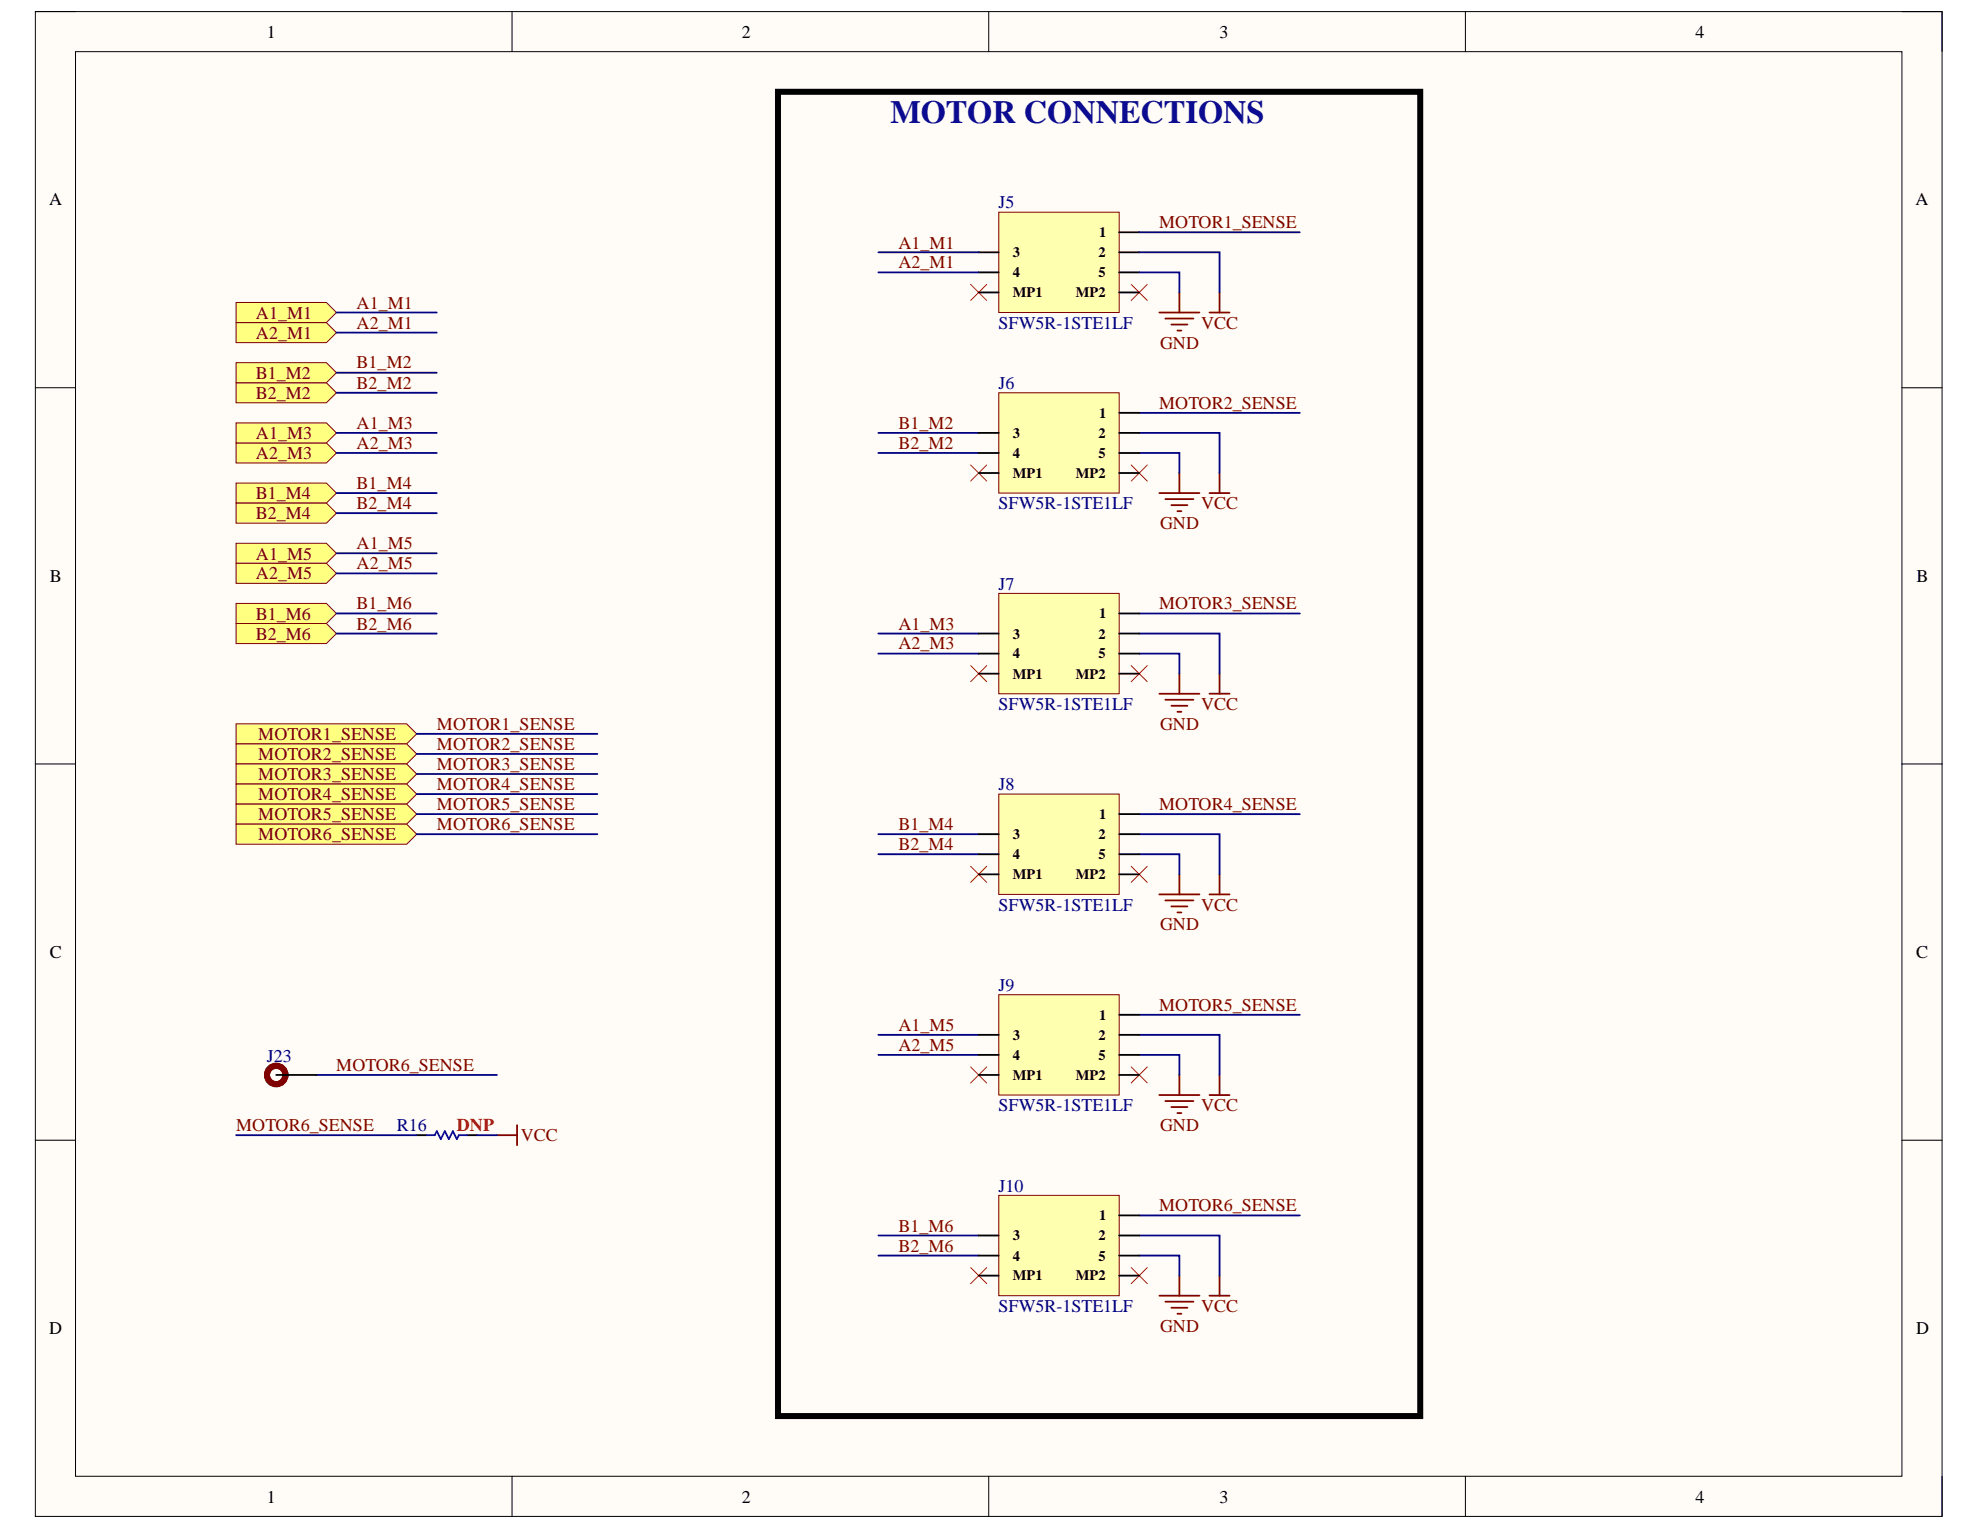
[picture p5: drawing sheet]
<svg xmlns="http://www.w3.org/2000/svg" width="279mm" height="216mm" viewBox="0 0 279 216" stroke-linecap="round" stroke-linejoin="round" font-family="sans-serif">
<path d="M5 1.6h269v212.4h-269z" fill-rule="evenodd" fill="#fffcf8"/>
<path d="M5 1.6h269v212.4h-269z" fill="none" stroke="#000" stroke-width=".14"/>
<path d="M10.7 7.3h257.7v201h-257.7z" fill-rule="evenodd" fill="#fffcf8"/>
<g fill="none" stroke="#000" stroke-width=".14">
<path d="M5 1.6h5.7M10.7 7.3h257.7v201h-257.7zM72.3 1.6v5.7M139.5 1.6v5.7M206.8 1.6v5.7M268.4 1.6h5.6v5.7M5 54.7h5.7M268.4 54.7h5.6M5 107.8h5.7M268.4 107.8h5.6M5 160.9h5.7M268.4 160.9h5.6"/>
<path d="M72.3 208.3v5.7M139.5 208.3v5.7M206.8 208.3v5.7M274 208.3v5.7"/>
</g>
<g fill="none" stroke="#f00" stroke-width=".14">
<path d="M137 40.1l2.2 2.3M139.2 40.1l-2.2 2.3M159.6 40.1l2.3 2.3M161.9 40.1l-2.3 2.3M137 65.6l2.2 2.3M139.2 65.6l-2.2 2.3M159.6 65.6l2.3 2.3M161.9 65.6l-2.3 2.3M137 93.9l2.2 2.3M139.2 93.9l-2.2 2.3M159.6 93.9l2.3 2.3M161.9 93.9l-2.3 2.3"/>
<path d="M137 122.2l2.2 2.3M139.2 122.2l-2.2 2.3M159.6 122.2l2.3 2.3M161.9 122.2l-2.3 2.3M137 150.6l2.2 2.2M139.2 150.6l-2.2 2.2M159.6 150.6l2.3 2.2M161.9 150.6l-2.3 2.2M137 178.9l2.2 2.2M139.2 178.9l-2.2 2.2M159.6 178.9l2.3 2.2M161.9 178.9l-2.3 2.2"/>
</g>
<g fill="none" stroke="#800000" stroke-width=".25">
<path d="M163.6 44.1h5.7M164.4 45h4M165.3 45.8h2.3M166.1 46.6h.6M166.4 41.3v2.8M170.7 44.1h2.8M172.1 41.3v2.8M163.6 69.6h5.7M164.4 70.4h4M165.3 71.3h2.3M166.1 72.1h.6M166.4 66.7v2.9"/>
<path d="M170.7 69.6h2.8M172.1 66.7v2.9M163.6 97.9h5.7M164.4 98.7h4M165.3 99.6h2.3M166.4 95.1v2.8M170.7 97.9h2.8M172.1 95.1v2.8M166.1 100.4h.6M163.6 126.2h5.7M164.4 127.1h4M165.3 127.9h2.3"/>
<path d="M166.1 128.8h.6M166.4 123.4v2.8M170.7 126.2h2.8M172.1 123.4v2.8M163.6 154.5h5.7M164.4 155.4h4M165.3 156.2h2.3M166.1 157.1h.6M166.4 151.7v2.8M170.7 154.5h2.8M172.1 151.7v2.8M163.6 182.8h5.7"/>
<path d="M164.4 183.7h4M165.3 184.5h2.3M166.1 185.4h.6M166.4 180v2.8M170.7 182.8h2.8M172.1 180v2.8"/>
</g>
<path d="M33.3 85.2h12.8l1.4 1.4-1.4 1.4h-12.8z" fill-rule="evenodd" fill="#ffff80"/>
<path d="M33.3 85.2h12.8l1.4 1.4-1.4 1.4h-12.8z" fill="none" stroke="#800000" stroke-width=".14"/>
<path d="M33.3 88h12.8l1.4 1.4-1.4 1.4h-12.8z" fill-rule="evenodd" fill="#ffff80"/>
<path d="M33.3 88h12.8l1.4 1.4-1.4 1.4h-12.8z" fill="none" stroke="#800000" stroke-width=".14"/>
<path d="M33.3 76.7h12.8l1.4 1.4-1.4 1.4h-12.8z" fill-rule="evenodd" fill="#ffff80"/>
<path d="M33.3 76.7h12.8l1.4 1.4-1.4 1.4h-12.8z" fill="none" stroke="#800000" stroke-width=".14"/>
<path d="M33.3 79.5h12.8l1.4 1.4-1.4 1.4h-12.8z" fill-rule="evenodd" fill="#ffff80"/>
<path d="M33.3 79.5h12.8l1.4 1.4-1.4 1.4h-12.8z" fill="none" stroke="#800000" stroke-width=".14"/>
<path d="M33.3 68.2h12.8l1.4 1.4-1.4 1.4h-12.8z" fill-rule="evenodd" fill="#ffff80"/>
<path d="M33.3 68.2h12.8l1.4 1.4-1.4 1.4h-12.8z" fill="none" stroke="#800000" stroke-width=".14"/>
<path d="M33.3 71h12.8l1.4 1.4-1.4 1.4h-12.8z" fill-rule="evenodd" fill="#ffff80"/>
<path d="M33.3 71h12.8l1.4 1.4-1.4 1.4h-12.8z" fill="none" stroke="#800000" stroke-width=".14"/>
<path d="M33.3 62.5h12.8l1.4 1.4-1.4 1.4h-12.8z" fill-rule="evenodd" fill="#ffff80"/>
<path d="M33.3 62.5h12.8l1.4 1.4-1.4 1.4h-12.8z" fill="none" stroke="#800000" stroke-width=".14"/>
<path d="M33.3 59.7h12.8l1.4 1.4-1.4 1.4h-12.8z" fill-rule="evenodd" fill="#ffff80"/>
<path d="M33.3 59.7h12.8l1.4 1.4-1.4 1.4h-12.8z" fill="none" stroke="#800000" stroke-width=".14"/>
<path d="M33.3 54h12.8l1.4 1.4-1.4 1.4h-12.8z" fill-rule="evenodd" fill="#ffff80"/>
<path d="M33.3 54h12.8l1.4 1.4-1.4 1.4h-12.8z" fill="none" stroke="#800000" stroke-width=".14"/>
<path d="M33.3 51.2h12.8l1.4 1.4-1.4 1.4h-12.8z" fill-rule="evenodd" fill="#ffff80"/>
<path d="M33.3 51.2h12.8l1.4 1.4-1.4 1.4h-12.8z" fill="none" stroke="#800000" stroke-width=".14"/>
<path d="M33.3 45.5h12.8l1.4 1.4-1.4 1.4h-12.8z" fill-rule="evenodd" fill="#ffff80"/>
<path d="M33.3 45.5h12.8l1.4 1.4-1.4 1.4h-12.8z" fill="none" stroke="#800000" stroke-width=".14"/>
<path d="M33.3 42.7h12.8l1.4 1.4-1.4 1.4h-12.8z" fill-rule="evenodd" fill="#ffff80"/>
<path d="M33.3 42.7h12.8l1.4 1.4-1.4 1.4h-12.8z" fill="none" stroke="#800000" stroke-width=".14"/>
<path d="M58.8 160.2h1.4M65.9 160.2h1.4" fill="none" stroke="#000" stroke-width=".25"/>
<path d="M60.2 160.2h1.2l.2-.6 .6 1.2 .6-1.2 .5 1.2 .6-1.2 .6 1.2 .2-.6h1.2" fill="none" stroke="#00f" stroke-width=".25"/>
<path d="M73 158.8v2.8M70.1 160.2h2.9" fill="none" stroke="#800000" stroke-width=".25"/>
<path d="M109.8 13h90.6v186.8h-90.6z" fill="none" stroke="#000" stroke-width=".85"/>
<path d="M33.3 102.1h24.1l1.4 1.5-1.4 1.4h-24.1z" fill-rule="evenodd" fill="#ffff80"/>
<path d="M33.3 102.1h24.1l1.4 1.5-1.4 1.4h-24.1z" fill="none" stroke="#800000" stroke-width=".14"/>
<path d="M33.3 105h24.1l1.4 1.4-1.4 1.4h-24.1z" fill-rule="evenodd" fill="#ffff80"/>
<path d="M33.3 105h24.1l1.4 1.4-1.4 1.4h-24.1z" fill="none" stroke="#800000" stroke-width=".14"/>
<path d="M33.3 107.8h24.1l1.4 1.4-1.4 1.4h-24.1z" fill-rule="evenodd" fill="#ffff80"/>
<path d="M33.3 107.8h24.1l1.4 1.4-1.4 1.4h-24.1z" fill="none" stroke="#800000" stroke-width=".14"/>
<path d="M33.3 110.6h24.1l1.4 1.5-1.4 1.4h-24.1z" fill-rule="evenodd" fill="#ffff80"/>
<path d="M33.3 110.6h24.1l1.4 1.5-1.4 1.4h-24.1z" fill="none" stroke="#800000" stroke-width=".14"/>
<path d="M33.3 113.5h24.1l1.4 1.4-1.4 1.4h-24.1z" fill-rule="evenodd" fill="#ffff80"/>
<path d="M33.3 113.5h24.1l1.4 1.4-1.4 1.4h-24.1z" fill="none" stroke="#800000" stroke-width=".14"/>
<path d="M33.3 116.3h24.1l1.4 1.4-1.4 1.4h-24.1z" fill-rule="evenodd" fill="#ffff80"/>
<path d="M33.3 116.3h24.1l1.4 1.4-1.4 1.4h-24.1z" fill="none" stroke="#800000" stroke-width=".14"/>
<path d="M140.9 29.9h17v14.2h-17z" fill-rule="evenodd" fill="#ffffb0"/>
<path d="M140.9 29.9h17v14.2h-17z" fill="none" stroke="#800000" stroke-width=".14"/>
<path d="M138.1 35.6h2.8M138.1 38.4h2.8M157.9 32.8h2.9M157.9 35.6h2.9M157.9 38.4h2.9M138.1 41.3h2.8M157.9 41.3h2.9" fill="none" stroke="#000" stroke-width=".25"/>
<g fill="none" stroke="#000080" stroke-width=".25">
<path d="M123.9 38.4h14.2M123.9 35.6h14.2M160.8 38.4h5.6v2.9M160.8 35.6h11.3v5.7M160.8 32.8h22.6M47.5 52.6h14.1M47.5 55.4h14.1M47.5 44.1h14.1M47.5 46.9h14.1M160.8 58.3h22.6M47.5 78.1h14.1M47.5 69.6h14.1"/>
<path d="M47.5 72.4h14.1M47.5 61.1h14.1M47.5 63.9h14.1M123.9 61.1h14.2M123.9 63.9h14.2M160.8 63.9h5.6v2.8M160.8 61.1h11.3v5.6M47.5 86.6h14.1M47.5 89.4h14.1M47.5 80.9h14.1M123.9 89.4h14.2M123.9 92.2h14.2"/>
<path d="M160.8 92.2h5.6v2.9M160.8 89.4h11.3v5.7M160.8 86.6h22.6M58.8 117.7h25.5M58.8 103.6h25.5M58.8 106.4h25.5M58.8 109.2h25.5M58.8 112.1h25.5M58.8 114.9h25.5M123.9 117.7h14.2M160.8 117.7h11.3v5.7M160.8 114.9h22.6"/>
<path d="M123.9 120.5h14.2M160.8 120.5h5.6v2.9M44.6 151.7h25.5M123.9 146h14.2M123.9 148.9h14.2M160.8 148.9h5.6v2.8M160.8 146h11.3v5.7M160.8 143.2h22.6M33.3 160.2h25.5M67.3 160.2h2.8M123.9 174.3h14.2M123.9 177.2h14.2"/>
<path d="M160.8 177.2h5.6v2.8M160.8 174.3h11.3v5.7M160.8 171.5h22.6"/>
</g>
<path d="M140.9 55.4h17v14.2h-17z" fill-rule="evenodd" fill="#ffffb0"/>
<path d="M140.9 55.4h17v14.2h-17z" fill="none" stroke="#800000" stroke-width=".14"/>
<path d="M157.9 58.3h2.9M138.1 61.1h2.8M138.1 63.9h2.8M138.1 66.7h2.8M157.9 61.1h2.9M157.9 63.9h2.9M157.9 66.7h2.9" fill="none" stroke="#000" stroke-width=".25"/>
<path d="M140.9 83.7h17v14.2h-17z" fill-rule="evenodd" fill="#ffffb0"/>
<path d="M140.9 83.7h17v14.2h-17z" fill="none" stroke="#800000" stroke-width=".14"/>
<path d="M138.1 89.4h2.8M138.1 92.2h2.8M138.1 95.1h2.8M157.9 86.6h2.9M157.9 89.4h2.9M157.9 92.2h2.9M157.9 95.1h2.9" fill="none" stroke="#000" stroke-width=".25"/>
<path d="M140.9 112.1h17v14.1h-17z" fill-rule="evenodd" fill="#ffffb0"/>
<path d="M140.9 112.1h17v14.1h-17z" fill="none" stroke="#800000" stroke-width=".14"/>
<path d="M138.1 117.7h2.8M157.9 114.9h2.9M157.9 117.7h2.9M138.1 120.5h2.8M138.1 123.4h2.8M157.9 120.5h2.9M157.9 123.4h2.9" fill="none" stroke="#000" stroke-width=".25"/>
<path d="M140.9 140.4h17v14.1h-17z" fill-rule="evenodd" fill="#ffffb0"/>
<path d="M140.9 140.4h17v14.1h-17z" fill="none" stroke="#800000" stroke-width=".14"/>
<path d="M138.1 146h2.8M138.1 148.9h2.8M138.1 151.7h2.8M157.9 143.2h2.9M157.9 146h2.9M157.9 148.9h2.9M157.9 151.7h2.9" fill="none" stroke="#000" stroke-width=".25"/>
<path d="M140.9 168.7h17v14.1h-17z" fill-rule="evenodd" fill="#ffffb0"/>
<path d="M140.9 168.7h17v14.1h-17z" fill="none" stroke="#800000" stroke-width=".14"/>
<path d="M39 151.7h5.6M138.1 174.3h2.8M138.1 177.2h2.8M157.9 171.5h2.9M157.9 174.3h2.9M157.9 177.2h2.9M138.1 180h2.8M157.9 180h2.9" fill="none" stroke="#000" stroke-width=".25"/>
<circle cx="39" cy="151.7" r="1.3" fill="none" stroke="#5b0f00" stroke-width=".85"/>
<text font-size="4.6" fill="#0b0b8e" x="125.7" y="17.3">MOTOR CONNECTIONS</text>
<g font-size="2.5">
<text x="37.6" y="5.3">1</text>
<text x="104.7" y="5.3">2</text>
<text x="172.1" y="5.3">3</text>
<text x="239.2" y="5.3">4</text>
<text x="6.9" y="29">A</text>
<text x="270.3" y="29">A</text>
<text x="7" y="82.1">B</text>
<text x="270.5" y="82.1">B</text>
<text x="7" y="135.2">C</text>
<text x="270.4" y="135.2">C</text>
<text x="6.9" y="188.3">D</text>
<text x="270.4" y="188.3">D</text>
<text x="37.6" y="212">1</text>
<text x="104.7" y="212">2</text>
<text x="172.1" y="212">3</text>
<text x="239.2" y="212">4</text>
</g>
<g font-size="2.5" fill="#000080">
<text x="140.9" y="29.4">J5</text>
<text x="140.9" y="46.4">SFW5R-1STE1LF</text>
<text x="140.9" y="54.9">J6</text>
<text x="140.9" y="71.9">SFW5R-1STE1LF</text>
<text x="140.9" y="83.2">J7</text>
<text x="140.9" y="100.2">SFW5R-1STE1LF</text>
<text x="140.9" y="111.5">J8</text>
<text x="140.9" y="128.5">SFW5R-1STE1LF</text>
<text x="140.9" y="139.8">J9</text>
<text x="37.6" y="149.8">J23</text>
<text x="56" y="159.6">R16</text>
<text x="140.9" y="156.8">SFW5R-1STE1LF</text>
<text x="140.9" y="168.2">J10</text>
<text x="140.9" y="185.1">SFW5R-1STE1LF</text>
</g>
<g font-size="2.5" fill="#800000">
<text x="126.8" y="35.1">A1_M1</text>
<text x="163.6" y="32.2">MOTOR1_SENSE</text>
<text x="126.8" y="37.9">A2_M1</text>
<text x="36.1" y="47.8">A2_M1</text>
<text x="36.1" y="45">A1_M1</text>
<text x="50.3" y="43.5">A1_M1</text>
<text x="50.3" y="46.4">A2_M1</text>
<text x="169.5" y="46.4">VCC</text>
<text x="36.1" y="53.4">B1_M2</text>
<text x="50.3" y="52">B1_M2</text>
<text x="163.7" y="49.2">GND</text>
<text x="36.1" y="56.3">B2_M2</text>
<text x="50.3" y="54.9">B2_M2</text>
<text x="163.6" y="57.7">MOTOR2_SENSE</text>
<text x="36.1" y="64.8">A2_M3</text>
<text x="36.1" y="62">A1_M3</text>
<text x="50.3" y="60.5">A1_M3</text>
<text x="50.3" y="63.3">A2_M3</text>
<text x="126.8" y="60.5">B1_M2</text>
<text x="126.8" y="63.3">B2_M2</text>
<text x="36.1" y="70.4">B1_M4</text>
<text x="50.3" y="69">B1_M4</text>
<text x="50.3" y="71.9">B2_M4</text>
<text x="169.5" y="71.9">VCC</text>
<text x="36.1" y="73.3">B2_M4</text>
<text x="50.3" y="77.5">A1_M5</text>
<text x="163.7" y="74.7">GND</text>
<text x="36.1" y="79">A1_M5</text>
<text x="36.1" y="81.8">A2_M5</text>
<text x="50.3" y="80.3">A2_M5</text>
<text x="36.1" y="87.4">B1_M6</text>
<text x="50.3" y="86">B1_M6</text>
<text x="50.3" y="88.9">B2_M6</text>
<text x="126.8" y="88.9">A1_M3</text>
<text x="163.6" y="86">MOTOR3_SENSE</text>
<text x="36.1" y="90.3">B2_M6</text>
<text x="126.8" y="91.6">A2_M3</text>
<text x="169.5" y="100.2">VCC</text>
<text x="36.4" y="104.4">MOTOR1_SENSE</text>
<text x="36.4" y="107.3">MOTOR2_SENSE</text>
<text x="61.7" y="103">MOTOR1_SENSE</text>
<text x="61.7" y="105.8">MOTOR2_SENSE</text>
<text x="163.7" y="103">GND</text>
<text x="36.4" y="110.1">MOTOR3_SENSE</text>
<text x="36.4" y="112.9">MOTOR4_SENSE</text>
<text x="61.7" y="108.6">MOTOR3_SENSE</text>
<text x="61.7" y="111.5">MOTOR4_SENSE</text>
<text x="36.4" y="115.7">MOTOR5_SENSE</text>
<text x="36.4" y="118.5">MOTOR6_SENSE</text>
<text x="61.7" y="114.3">MOTOR5_SENSE</text>
<text x="61.7" y="117.2">MOTOR6_SENSE</text>
<text x="126.8" y="117.2">B1_M4</text>
<text x="126.8" y="120">B2_M4</text>
<text x="163.6" y="114.3">MOTOR4_SENSE</text>
<text x="163.7" y="131.3">GND</text>
<text x="169.5" y="128.5">VCC</text>
<text x="163.6" y="142.6">MOTOR5_SENSE</text>
<text x="126.8" y="145.5">A1_M5</text>
<text x="126.8" y="148.3">A2_M5</text>
<text x="47.4" y="151.2">MOTOR6_SENSE</text>
<text x="33.3" y="159.6">MOTOR6_SENSE</text>
<text x="73.5" y="161.1">VCC</text>
<text x="163.7" y="159.6">GND</text>
<text x="169.5" y="156.8">VCC</text>
<text x="126.8" y="173.8">B1_M6</text>
<text x="163.6" y="170.9">MOTOR6_SENSE</text>
<text x="126.8" y="176.6">B2_M6</text>
<text x="169.5" y="185.1">VCC</text>
<text x="163.7" y="187.9">GND</text>
</g>
<text font-size="2.5" fill="#f00" x="64.4" y="159.6">DNP</text>
<g font-size="2">
<text x="155.1" y="33.5">1</text>
<text x="142.9" y="36.3">3</text>
<text x="142.9" y="39.1">4</text>
<text x="142.9" y="41.9">MP1</text>
<text x="151.8" y="41.9">MP2</text>
<text x="155" y="36.3">2</text>
<text x="155" y="39.1">5</text>
<text x="155.1" y="58.9">1</text>
<text x="142.9" y="61.8">3</text>
<text x="142.9" y="64.6">4</text>
<text x="155" y="61.8">2</text>
<text x="155" y="64.6">5</text>
<text x="142.9" y="67.5">MP1</text>
<text x="151.8" y="67.5">MP2</text>
<text x="155.1" y="87.2">1</text>
<text x="142.9" y="90.1">3</text>
<text x="142.9" y="92.9">4</text>
<text x="142.9" y="95.8">MP1</text>
<text x="151.8" y="95.8">MP2</text>
<text x="155" y="90.1">2</text>
<text x="155" y="92.9">5</text>
<text x="142.9" y="118.4">3</text>
<text x="155" y="118.4">2</text>
<text x="155.1" y="115.6">1</text>
<text x="142.9" y="121.2">4</text>
<text x="142.9" y="124">MP1</text>
<text x="151.8" y="124">MP2</text>
<text x="155" y="121.2">5</text>
<text x="155.1" y="143.9">1</text>
<text x="142.9" y="146.7">3</text>
<text x="142.9" y="149.6">4</text>
<text x="155" y="146.7">2</text>
<text x="155" y="149.6">5</text>
<text x="142.9" y="152.3">MP1</text>
<text x="151.8" y="152.3">MP2</text>
<text x="155.1" y="172.2">1</text>
<text x="142.9" y="175">3</text>
<text x="142.9" y="177.9">4</text>
<text x="155" y="175">2</text>
<text x="155" y="177.9">5</text>
<text x="142.9" y="180.7">MP1</text>
<text x="151.8" y="180.7">MP2</text>
</g>
</svg>
